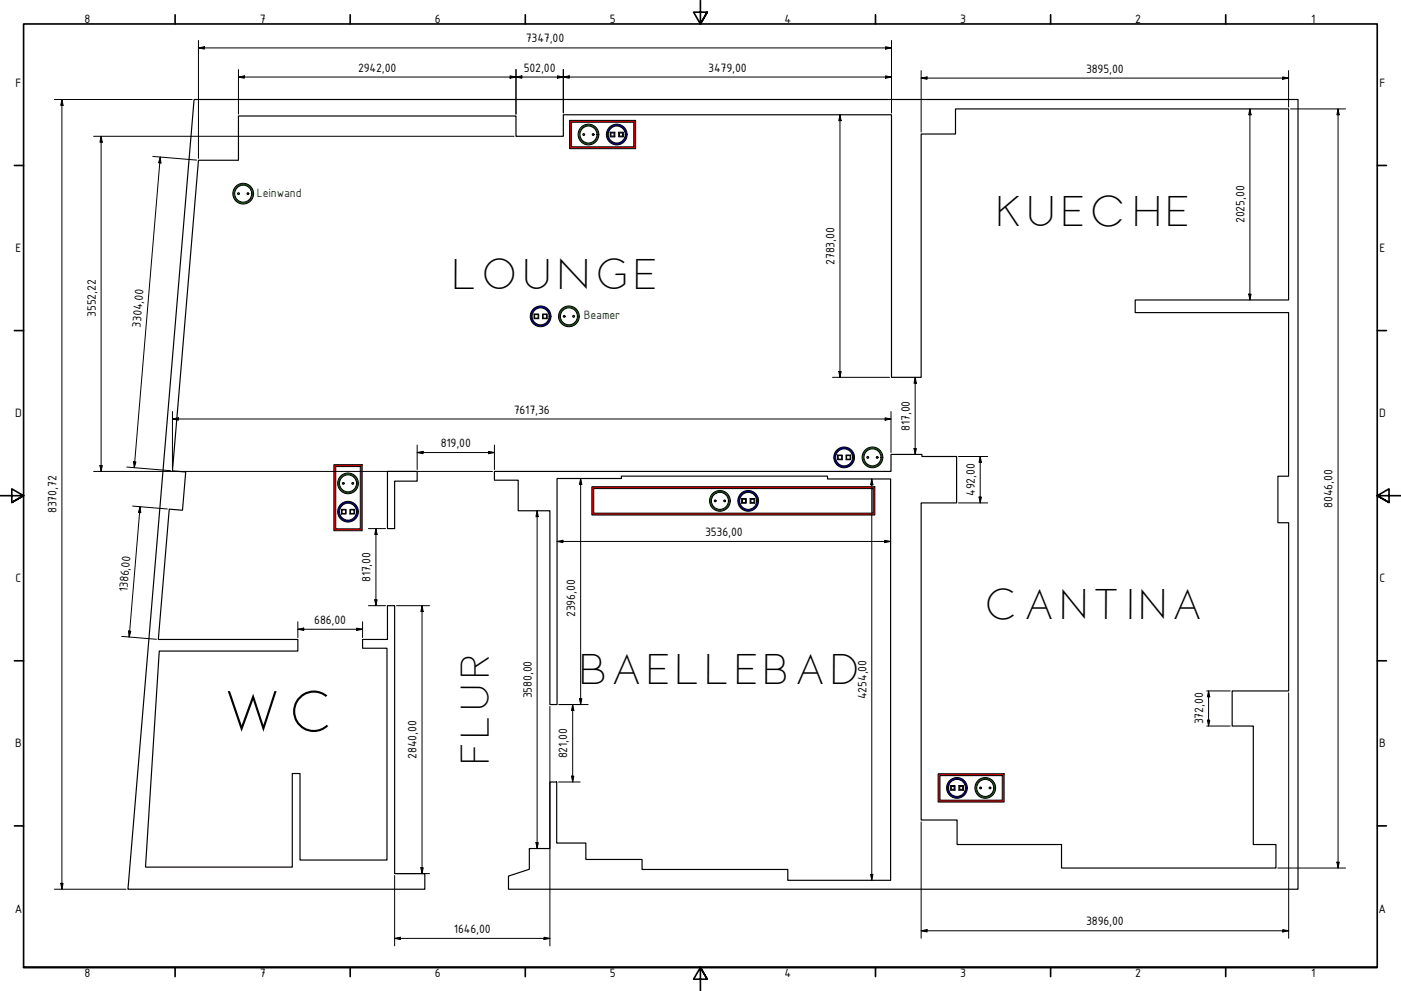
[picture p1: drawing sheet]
<svg xmlns="http://www.w3.org/2000/svg" width="594mm" height="420mm" viewBox="0 0 594 420" stroke-linecap="round" stroke-linejoin="round" font-family="sans-serif">
<!-- layer: Sichtbar (ISO) -->
<path d="M82.3 42.2h468.1v334.8h-334.8v-5.6l8.9-2.8v-8.8h8.7v-28.3h2.9v25.9h12.3v7h23.9v4.2h61.8v4.6h43.6v-170.1h-26.8v-1.2h-87.4v1h-27.3v95.8h-3v-82.1h-13.5v-13h-10v-3.7h168.1v-7.2h13.1v.8h14.7v19.7h-15v134.5h15.2v10.4h44.3v9.9h90.9v-9.9h-9.6v-50.3h-8.9v-14.9h23.9v-71.3h-4.5v-19.7h4.5v-69.4h-65v-5.3h65v-81h-141.2v10.6h-14.6v103.2h-12.6v-111.3h-139.1v9.1h-20.1v-8.6h-117.7v18.7h-16.9l-11.1 131.7 5.6 .5-1.3 16.2-5.6-.4-4.7 55.2h59.2v4.9h-58.8l-5.8 91.6h62.2v-39.6h3.3v36.6h36.9v-89.8h-10.4v-3.7h10.6v-14.3h3v113.6h12.8v6.6h-125.8zM164.3 199.9h12.6v4.1h-9.6v20.1h-3z" fill="none" stroke="#000" stroke-width=".5"/>
<!-- layer: Schraffur (ISO) -->
<g fill="#008000">
<path d="M99.5 82.1a3.6 3.6 0 0 0 7.2 0 3.6 3.6 0 0 0-7.2 0zM98.7 82.1a4.4 4.4 0 0 0 8.8 0 4.4 4.4 0 0 0-8.8 0z" fill-rule="evenodd"/>
<circle cx="101.1" cy="82.1" r=".4"/>
<circle cx="105.1" cy="82.1" r=".4"/>
</g>
<g fill="#00f">
<path d="M230.3 133.4v1.5h1.5v-1.5zM230 133.1v2h2v-2z" fill-rule="evenodd"/>
<path d="M226.7 133.4v1.5h1.5v-1.5zM226.4 133.1v2h2v-2z" fill-rule="evenodd"/>
</g>
<g fill="#008000">
<path d="M245.9 57a3.6 3.6 0 0 0 7.2 0 3.6 3.6 0 0 0-7.2 0zM245.1 57a4.4 4.4 0 0 0 8.8 0 4.4 4.4 0 0 0-8.8 0z" fill-rule="evenodd"/>
<circle cx="247.5" cy="57" r=".4"/>
<circle cx="251.5" cy="57" r=".4"/>
</g>
<g fill="#00f">
<path d="M257.9 57a3.6 3.6 0 0 0 7.2 0 3.6 3.6 0 0 0-7.2 0zM257.1 57a4.4 4.4 0 0 0 8.8 0 4.4 4.4 0 0 0-8.8 0z" fill-rule="evenodd"/>
<path d="M259.1 56.4h1.3v1.3h-1.3zM258.7 56h2v2h-2z" fill-rule="evenodd"/>
<path d="M262.7 56.4v1.3h1.3v-1.3zM262.3 56v2h2v-2z" fill-rule="evenodd"/>
<path d="M225.6 134.1a3.6 3.6 0 0 0 7.2 0 3.6 3.6 0 0 0-7.2 0zM224.8 134.1a4.4 4.4 0 0 0 8.8 0 4.4 4.4 0 0 0-8.8 0z" fill-rule="evenodd"/>
</g>
<g fill="#008000">
<path d="M236.8 134.1a4.4 4.4 0 0 1 8.8 0 4.4 4.4 0 0 1-8.8 0zM237.6 134.1a3.6 3.6 0 0 1 7.2 0 3.6 3.6 0 0 1-7.2 0z" fill-rule="evenodd"/>
<path d="M301.7 212.4a3.6 3.6 0 0 0 7.2 0 3.6 3.6 0 0 0-7.2 0zM300.9 212.4a4.4 4.4 0 0 0 8.8 0 4.4 4.4 0 0 0-8.8 0z" fill-rule="evenodd"/>
<circle cx="239.2" cy="134.1" r=".4"/>
<circle cx="243.2" cy="134.1" r=".4"/>
<circle cx="303.3" cy="212.4" r=".4"/>
<circle cx="307.3" cy="212.4" r=".4"/>
</g>
<g fill="#00f">
<path d="M313.7 212.4a3.6 3.6 0 0 0 7.2 0 3.6 3.6 0 0 0-7.2 0zM312.9 212.4a4.4 4.4 0 0 0 8.8 0 4.4 4.4 0 0 0-8.8 0z" fill-rule="evenodd"/>
<path d="M314.8 211.7v1.3h1.3v-1.3zM314.5 211.4v2h2v-2z" fill-rule="evenodd"/>
<path d="M318.4 211.7v1.3h1.3v-1.3zM318.1 211.4v2h2v-2z" fill-rule="evenodd"/>
</g>
<g fill="#008000">
<path d="M366.4 193.9a3.6 3.6 0 0 0 7.2 0 3.6 3.6 0 0 0-7.2 0zM365.6 193.9a4.4 4.4 0 0 0 8.8 0 4.4 4.4 0 0 0-8.8 0z" fill-rule="evenodd"/>
<circle cx="368" cy="193.9" r=".4"/>
<circle cx="372" cy="193.9" r=".4"/>
</g>
<g fill="#00f">
<path d="M353.6 193.9a4.4 4.4 0 0 1 8.8 0 4.4 4.4 0 0 1-8.8 0zM354.4 193.9a3.6 3.6 0 0 1 7.2 0 3.6 3.6 0 0 1-7.2 0z" fill-rule="evenodd"/>
<path d="M355.4 193.2h1.5v1.5h-1.5zM355.2 192.9h2v2h-2z" fill-rule="evenodd"/>
<path d="M359 193.2v1.5h1.5v-1.5zM358.8 192.9v2h2v-2z" fill-rule="evenodd"/>
</g>
<g fill="#008000">
<path d="M144 204.9a3.6 3.6 0 0 0 7.2 0 3.6 3.6 0 0 0-7.2 0zM143.2 204.9a4.4 4.4 0 0 0 8.8 0 4.4 4.4 0 0 0-8.8 0z" fill-rule="evenodd"/>
<circle cx="145.6" cy="204.9" r=".4"/>
<circle cx="149.6" cy="204.9" r=".4"/>
</g>
<g fill="#00f">
<path d="M144 216.9a3.6 3.6 0 0 0 7.2 0 3.6 3.6 0 0 0-7.2 0zM143.2 216.9a4.4 4.4 0 0 0 8.8 0 4.4 4.4 0 0 0-8.8 0z" fill-rule="evenodd"/>
<path d="M145 216.2v1.5h1.5v-1.5zM144.8 215.9v2h2v-2z" fill-rule="evenodd"/>
<path d="M148.6 216.2v1.5h1.5v-1.5zM148.4 215.9v2h2v-2z" fill-rule="evenodd"/>
<path d="M402.2 334.1a3.6 3.6 0 0 0 7.2 0 3.6 3.6 0 0 0-7.2 0zM401.4 334.1a4.4 4.4 0 0 0 8.8 0 4.4 4.4 0 0 0-8.8 0z" fill-rule="evenodd"/>
<path d="M403.4 333.5h1.2v1.2h-1.2zM403 333.1h2v2h-2z" fill-rule="evenodd"/>
<path d="M407 333.5v1.2h1.2v-1.2zM406.6 333.1v2h2v-2z" fill-rule="evenodd"/>
</g>
<g fill="#008000">
<path d="M414.2 334.1a3.6 3.6 0 0 0 7.2 0 3.6 3.6 0 0 0-7.2 0zM413.4 334.1a4.4 4.4 0 0 0 8.8 0 4.4 4.4 0 0 0-8.8 0z" fill-rule="evenodd"/>
<circle cx="415.8" cy="334.1" r=".4"/>
<circle cx="419.8" cy="334.1" r=".4"/>
</g>
<g fill="#f00">
<path d="M242.3 51.8v10.4h26.4v-10.4zM241.5 51v12h28v-12z" fill-rule="evenodd"/>
<path d="M251.8 207.2v10.4h118.4v-10.4zM251 206.4v12h120v-12z" fill-rule="evenodd"/>
<path d="M142.4 197.8v26.4h10.4v-26.4zM141.6 197v28h12v-28z" fill-rule="evenodd"/>
<path d="M398.6 328.9v10.4h26.4v-10.4zM397.8 328.1v12h28v-12z" fill-rule="evenodd"/>
</g>
<!-- layer: Rahmen (ISO) -->
<g fill="none" stroke="#000" stroke-width=".7">
<path d="M74.2 6.3v3.9M148.5 6.3v3.9M222.7 6.3v3.9M297 .2v10l-2.9-5h5.8l-2.9 5 2.9-5M371.2 6.3v3.9M445.5 6.3v3.9M519.7 6.3v3.9M6.1 70.2h3.9M584 70.2h3.9M6.1 140.2h3.9M584 140.2h3.9M0 210.2h10l-5-2.9v5.7l5-2.8-5 2.8"/>
<path d="M594 210.2h-10l5-2.9v5.7l-5-2.8 5 2.8M6.1 280.2h3.9M584 280.2h3.9M6.1 350.2h3.9M584 350.2h3.9M10 410.2v-400h574v400h-574h574M74.2 410.2v3.9M148.5 410.2v3.9M222.7 410.2v3.9M299.9 415.2l-2.9-5 2.9 5h-5.8l2.9-5v10M371.2 410.2v3.9M445.5 410.2v3.9"/>
<path d="M519.7 410.2v3.9"/>
</g>
<!-- layer: Skizziergeometrie (ISO) -->
<g fill="none" stroke="#000" stroke-width=".42">
<path d="M241.5 51h28v12h-28zM242.3 51.8h26.4v10.4h-26.4zM258.7 56h2v2h-2zM259.1 56.4h1.3v1.3h-1.3zM262.3 56h2v2h-2zM262.7 56.4h1.3v1.3h-1.3zM226.4 133.1h2v2h-2zM226.7 133.4h1.5v1.5h-1.5zM230 133.1h2v2h-2zM230.3 133.4h1.5v1.5h-1.5zM141.6 197h12v28h-12zM142.4 197.8h10.4v26.4h-10.4z"/>
<path d="M355.2 192.9h2v2h-2zM355.4 193.2h1.5v1.5h-1.5zM358.8 192.9h2v2h-2zM359 193.2h1.5v1.5h-1.5zM144.8 215.9h2v2h-2zM145 216.2h1.5v1.5h-1.5zM148.4 215.9h2v2h-2zM148.6 216.2h1.5v1.5h-1.5zM251 206.4h120v12h-120zM251.8 207.2h118.4v10.4h-118.4zM314.5 211.4h2v2h-2zM314.8 211.7h1.3v1.3h-1.3z"/>
<path d="M318.1 211.4h2v2h-2zM318.4 211.7h1.3v1.3h-1.3zM397.8 328.1h28v12h-28zM398.6 328.9h26.4v10.4h-26.4zM403 333.1h2v2h-2zM403.4 333.5h1.2v1.2h-1.2zM406.6 333.1h2v2h-2zM407 333.5h1.2v1.2h-1.2z"/>
<circle cx="247.5" cy="57" r=".4"/>
<circle cx="249.5" cy="57" r="4.4"/>
<circle cx="249.5" cy="57" r="3.6"/>
<circle cx="251.5" cy="57" r=".4"/>
<circle cx="261.5" cy="57" r="4.4"/>
<circle cx="261.5" cy="57" r="3.6"/>
<circle cx="101.1" cy="82.1" r=".4"/>
<circle cx="103.1" cy="82.1" r="4.4"/>
<circle cx="103.1" cy="82.1" r="3.6"/>
<circle cx="105.1" cy="82.1" r=".4"/>
<circle cx="229.2" cy="134.1" r="4.4"/>
<circle cx="229.2" cy="134.1" r="3.6"/>
<circle cx="239.2" cy="134.1" r=".4"/>
<circle cx="241.2" cy="134.1" r="4.4"/>
<circle cx="241.2" cy="134.1" r="3.6"/>
<circle cx="243.2" cy="134.1" r=".4"/>
<circle cx="358" cy="193.9" r="4.4"/>
<circle cx="358" cy="193.9" r="3.6"/>
<circle cx="368" cy="193.9" r=".4"/>
<circle cx="370" cy="193.9" r="4.4"/>
<circle cx="370" cy="193.9" r="3.6"/>
<circle cx="372" cy="193.9" r=".4"/>
<circle cx="145.6" cy="204.9" r=".4"/>
<circle cx="147.6" cy="204.9" r="4.4"/>
<circle cx="147.6" cy="216.9" r="4.4"/>
<circle cx="147.6" cy="204.9" r="3.6"/>
<circle cx="147.6" cy="216.9" r="3.6"/>
<circle cx="149.6" cy="204.9" r=".4"/>
<circle cx="303.3" cy="212.4" r=".4"/>
<circle cx="305.3" cy="212.4" r="4.4"/>
<circle cx="305.3" cy="212.4" r="3.6"/>
<circle cx="307.3" cy="212.4" r=".4"/>
<circle cx="317.3" cy="212.4" r="4.4"/>
<circle cx="317.3" cy="212.4" r="3.6"/>
<circle cx="405.8" cy="334.1" r="4.4"/>
<circle cx="405.8" cy="334.1" r="3.6"/>
<circle cx="415.8" cy="334.1" r=".4"/>
<circle cx="417.8" cy="334.1" r="4.4"/>
<circle cx="417.8" cy="334.1" r="3.6"/>
<circle cx="419.8" cy="334.1" r=".4"/>
</g>
<g fill="none" stroke="#000" stroke-width=".42">
<path d="M84.2 17.1v50M375.5 19.8l2.5 .5-2.5 .5zM378 17.1v30.8M84.2 20.3l2.5-.5v1zM84.2 20.3h293.8M101.1 32.7l2.5-.5v1zM101.1 32.7h276.9M101.1 29.5v18.9M216.3 32.2l2.5 .5-2.5 .5zM218.8 32.7l2.5-.5v1zM218.8 29.5v18.9M236.4 32.2l2.5 .5-2.5 .5z"/>
<path d="M238.9 32.7l2.5-.5v1zM238.9 29.5v18.4M375.5 32.2l2.5 .5-2.5 .5zM390.6 33.1l2.5-.5v1zM390.6 29.9v26.1M390.6 33.1h155.8M543.9 32.6l2.5 .5-2.5 .5zM546.4 29.9v15.5M23.1 42.2h58.4M26.3 42.2l.5 2.5h-1zM26.3 42.2v334.8M39.7 57.8h178.3"/>
<path d="M42.9 57.8l.5 2.5h-1zM42.9 57.8v142.1M356.2 48.7l.5 2.5h-1zM356.2 48.7v111.3M530 46.2l.5 2.5h-1zM530 46.2v81M547.2 46.2h23.4M567.4 46.2l.5 2.5h-1zM567.4 46.2v321.8M64.8 66.3l18.6 1.6M68 66.6l.2 2.5-1-.1zM68 66.6l-11.1 131.7"/>
<path d="M529.5 124.7h1l-.5 2.5zM353 160h24.2M355.7 157.5h1l-.5 2.5zM388.1 160l.5 2.5h-1zM388.1 160v32.7M73.1 177.6l2.5-.5v1zM73.1 177.6h304.7M73.1 174.5v24.3M375.3 177.1l2.5 .5-2.5 .5zM377.8 174.5v17.4M39.7 199.9h169.2M42.4 197.4h1l-.5 2.5z"/>
<path d="M53.8 198l18.5 1.6M56.6 195.8h1l-.7 2.5zM176.9 191.9l2.5-.5v1zM176.9 191.9h32.8M176.9 188.7v10.4M207.2 191.4l2.5 .5-2.5 .5zM209.7 188.7v10.4M387.6 190.2h1l-.5 2.5zM406.4 193.5h12.4M415.6 193.5l.5 2.5h-1zM415.6 193.5v19.7M56.2 214.6l14.8 1.2"/>
<path d="M59.4 214.8l.3 2.6-1-.1zM59.4 214.8l-4.6 55.3M227.8 216.6l.5 2.5h-1zM227.8 216.6v143.2M237 202.9h12.4M246.2 202.9l.5 2.5h-1zM246.2 202.9v95.8M369.7 203.1l.5 2.5h-1zM369.7 203.1v170.1M406.4 213.2h12.4M415.1 210.7h1l-.5 2.5zM156.2 224.1h7.3"/>
<path d="M159.4 224.1l.5 2.5h-1zM159.4 224.1v32.7M236.2 229.6l2.5-.5v1zM236.2 229.6h141.5M375.2 229.1l2.5 .5-2.5 .5zM156.2 256.8h7.3M158.9 254.3h1l-.5 2.5zM168.1 256.8h14M179 256.8l.5 2.5h-1zM179 256.8v113.6M51.6 269.8l14.7 1.2M54.5 267.5l1 .1-.7 2.5z"/>
<path d="M126.3 266.8l2.5-.5v1zM126.3 266.8h27.4M126.3 263.6v6.7M151.2 266.3l2.5 .5-2.5 .5zM153.7 263.6v6.7M233.2 299.5v101.5M237 298.7h12.4M242.8 298.7l.5 2.5h-1zM242.8 298.7v32.8M245.7 296.2h1l-.5 2.5zM511.7 292.9h10M512.5 292.9l.5 2.5h-1z"/>
<path d="M512.5 292.9v14.9M546.4 293.7v104.1M511.7 307.8h10M512 305.3h1l-.5 2.5zM236.9 331.5h9.1M242.3 329.1h1l-.5 2.4zM227.3 357.3h1l-.5 2.5zM390.6 348.5v49.3M23.1 377h30.4M25.8 374.5h1l-.5 2.5zM167.3 371.2v29.8M168.1 370.4h14"/>
<path d="M178.5 367.9h1l-.5 2.5zM369.2 370.7h1l-.5 2.5zM541.8 368h28.8M566.9 365.5h1l-.5 2.5zM167.3 397.9l2.5-.5v1zM167.3 397.9h65.9M230.7 397.4l2.5 .5-2.5 .5zM390.6 394.6l2.5-.5v1zM390.6 394.6h155.8M543.9 394.1l2.5 .5-2.5 .5z"/>
</g>
<g fill="#000">
<path d="M84.2 20.3l2.5-.5v1z" fill-rule="evenodd"/>
<path d="M101.1 32.7l2.5-.5v1z" fill-rule="evenodd"/>
<path d="M216.3 32.2l2.5 .5-2.5 .5z" fill-rule="evenodd"/>
<path d="M218.8 32.7l2.5-.5v1z" fill-rule="evenodd"/>
<path d="M236.4 32.2l2.5 .5-2.5 .5z" fill-rule="evenodd"/>
<path d="M238.9 32.7l2.5-.5v1z" fill-rule="evenodd"/>
<path d="M375.5 19.8l2.5 .5-2.5 .5z" fill-rule="evenodd"/>
<path d="M375.5 32.2l2.5 .5-2.5 .5z" fill-rule="evenodd"/>
<path d="M390.6 33.1l2.5-.5v1z" fill-rule="evenodd"/>
<path d="M543.9 32.6l2.5 .5-2.5 .5z" fill-rule="evenodd"/>
<path d="M26.3 42.2l.5 2.5h-1z" fill-rule="evenodd"/>
<path d="M356.2 48.7l.5 2.5h-1z" fill-rule="evenodd"/>
<path d="M530 46.2l.5 2.5h-1z" fill-rule="evenodd"/>
<path d="M567.4 46.2l.5 2.5h-1z" fill-rule="evenodd"/>
<path d="M42.9 57.8l.5 2.5h-1z" fill-rule="evenodd"/>
<path d="M68 66.6l.2 2.5-1-.1z" fill-rule="evenodd"/>
<path d="M529.5 124.7h1l-.5 2.5z" fill-rule="evenodd"/>
<path d="M355.7 157.5h1l-.5 2.5z" fill-rule="evenodd"/>
<path d="M73.1 177.6l2.5-.5v1z" fill-rule="evenodd"/>
<path d="M375.3 177.1l2.5 .5-2.5 .5z" fill-rule="evenodd"/>
<path d="M388.1 160l.5 2.5h-1z" fill-rule="evenodd"/>
<path d="M42.4 197.4h1l-.5 2.5z" fill-rule="evenodd"/>
<path d="M56.6 195.8h1l-.7 2.5z" fill-rule="evenodd"/>
<path d="M176.9 191.9l2.5-.5v1z" fill-rule="evenodd"/>
<path d="M207.2 191.4l2.5 .5-2.5 .5z" fill-rule="evenodd"/>
<path d="M387.6 190.2h1l-.5 2.5z" fill-rule="evenodd"/>
<path d="M415.6 193.5l.5 2.5h-1z" fill-rule="evenodd"/>
<path d="M59.4 214.8l.3 2.6-1-.1z" fill-rule="evenodd"/>
<path d="M227.8 216.6l.5 2.5h-1z" fill-rule="evenodd"/>
<path d="M246.2 202.9l.5 2.5h-1z" fill-rule="evenodd"/>
<path d="M369.7 203.1l.5 2.5h-1z" fill-rule="evenodd"/>
<path d="M415.1 210.7h1l-.5 2.5z" fill-rule="evenodd"/>
<path d="M159.4 224.1l.5 2.5h-1z" fill-rule="evenodd"/>
<path d="M236.2 229.6l2.5-.5v1z" fill-rule="evenodd"/>
<path d="M375.2 229.1l2.5 .5-2.5 .5z" fill-rule="evenodd"/>
<path d="M158.9 254.3h1l-.5 2.5z" fill-rule="evenodd"/>
<path d="M179 256.8l.5 2.5h-1z" fill-rule="evenodd"/>
<path d="M54.5 267.5l1 .1-.7 2.5z" fill-rule="evenodd"/>
<path d="M126.3 266.8l2.5-.5v1z" fill-rule="evenodd"/>
<path d="M151.2 266.3l2.5 .5-2.5 .5z" fill-rule="evenodd"/>
<path d="M245.7 296.2h1l-.5 2.5z" fill-rule="evenodd"/>
<path d="M512.5 292.9l.5 2.5h-1z" fill-rule="evenodd"/>
<path d="M242.8 298.7l.5 2.5h-1z" fill-rule="evenodd"/>
<path d="M512 305.3h1l-.5 2.5z" fill-rule="evenodd"/>
<path d="M242.3 329.1h1l-.5 2.4z" fill-rule="evenodd"/>
<path d="M227.3 357.3h1l-.5 2.5z" fill-rule="evenodd"/>
<path d="M25.8 374.5h1l-.5 2.5z" fill-rule="evenodd"/>
<path d="M178.5 367.9h1l-.5 2.5z" fill-rule="evenodd"/>
<path d="M369.2 370.7h1l-.5 2.5z" fill-rule="evenodd"/>
<path d="M566.9 365.5h1l-.5 2.5z" fill-rule="evenodd"/>
<path d="M167.3 397.9l2.5-.5v1z" fill-rule="evenodd"/>
<path d="M230.7 397.4l2.5 .5-2.5 .5z" fill-rule="evenodd"/>
<path d="M390.6 394.6l2.5-.5v1z" fill-rule="evenodd"/>
<path d="M543.9 394.1l2.5 .5-2.5 .5z" fill-rule="evenodd"/>
</g>
<text font-size="26.5" x="96.5" y="310.1">WC</text>
<g font-size="19.9">
<text x="423.5" y="95.7">KUEche</text>
<text x="192.9" y="122.4">LOUNGE</text>
<text x="418.7" y="262.5">Cantina</text>
<text x="246.8" y="290">BAEllebad</text>
</g>
<text font-size="18.5" x="207.3" y="323" transform="rotate(-90 207.3 323)">Flur</text>
<g font-size="5.5">
<text x="35.9" y="9.8">8</text>
<text x="110.2" y="9.8">7</text>
<text x="184.4" y="9.8">6</text>
<text x="258.7" y="9.8">5</text>
<text x="332.7" y="9.8">4</text>
<text x="407.2" y="9.8">3</text>
<text x="481.4" y="9.8">2</text>
<text x="556" y="9.8">1</text>
<text x="223" y="18">7347,00</text>
<text x="151.8" y="30.4">2942,00</text>
<text x="222.1" y="30.4">502,00</text>
<text x="300.3" y="30.4">3479,00</text>
<text x="460.5" y="30.8">3895,00</text>
<text x="6.6" y="36.9">F</text>
<text x="584.9" y="36.9">F</text>
<text x="527.7" y="94.6" transform="rotate(-90 527.7 94.6)">2025,00</text>
<text x="6.6" y="106.9">E</text>
<text x="584.9" y="106.9">E</text>
<text x="353.9" y="112.3" transform="rotate(-90 353.9 112.3)">2783,00</text>
<text x="40.6" y="134.4" transform="rotate(-90 40.6 134.4)">3552,22</text>
<text x="59.6" y="138.9" transform="rotate(-85 59.6 138.9)">3304,00</text>
<text x="6.5" y="176.9">D</text>
<text x="217.9" y="175.3">7617,36</text>
<text x="584.8" y="176.9">D</text>
<text x="385.8" y="182.7" transform="rotate(-90 385.8 182.7)">817,00</text>
<text x="186.9" y="189.6">819,00</text>
<text x="413.3" y="210.3" transform="rotate(-90 413.3 210.3)">492,00</text>
<text x="565.1" y="215.2" transform="rotate(-90 565.1 215.2)">8046,00</text>
<text x="24" y="217.6" transform="rotate(-90 24 217.6)">8370,72</text>
<text x="299" y="227.3">3536,00</text>
<text x="6.6" y="246.9">C</text>
<text x="54.1" y="251" transform="rotate(-85 54.1 251)">1386,00</text>
<text x="157.1" y="246.8" transform="rotate(-90 157.1 246.8)">817,00</text>
<text x="584.9" y="246.9">C</text>
<text x="243.9" y="261.7" transform="rotate(-90 243.9 261.7)">2396,00</text>
<text x="133.3" y="264.5">686,00</text>
<text x="225.5" y="296.1" transform="rotate(-90 225.5 296.1)">3580,00</text>
<text x="367.4" y="296.5" transform="rotate(-90 367.4 296.5)">4254,00</text>
<text x="510.2" y="307.1" transform="rotate(-90 510.2 307.1)">372,00</text>
<text x="6.5" y="316.9">B</text>
<text x="584.8" y="316.9">B</text>
<text x="176.7" y="321.7" transform="rotate(-90 176.7 321.7)">2840,00</text>
<text x="240.5" y="321.5" transform="rotate(-90 240.5 321.5)">821,00</text>
<text x="6.3" y="386.9">A</text>
<text x="584.6" y="386.9">A</text>
<text x="192.5" y="395.6">1646,00</text>
<text x="460.6" y="392.3">3896,00</text>
<text x="35.9" y="414.1">8</text>
<text x="110.2" y="414.1">7</text>
<text x="184.4" y="414.1">6</text>
<text x="258.7" y="414.1">5</text>
<text x="332.7" y="414.1">4</text>
<text x="407.2" y="414.1">3</text>
<text x="481.4" y="414.1">2</text>
<text x="556" y="414.1">1</text>
</g>
<g font-size="5.5" fill="#008000">
<text x="109" y="83.4">Leinwand</text>
<text x="247.6" y="135.4">Beamer</text>
</g>
</svg>
